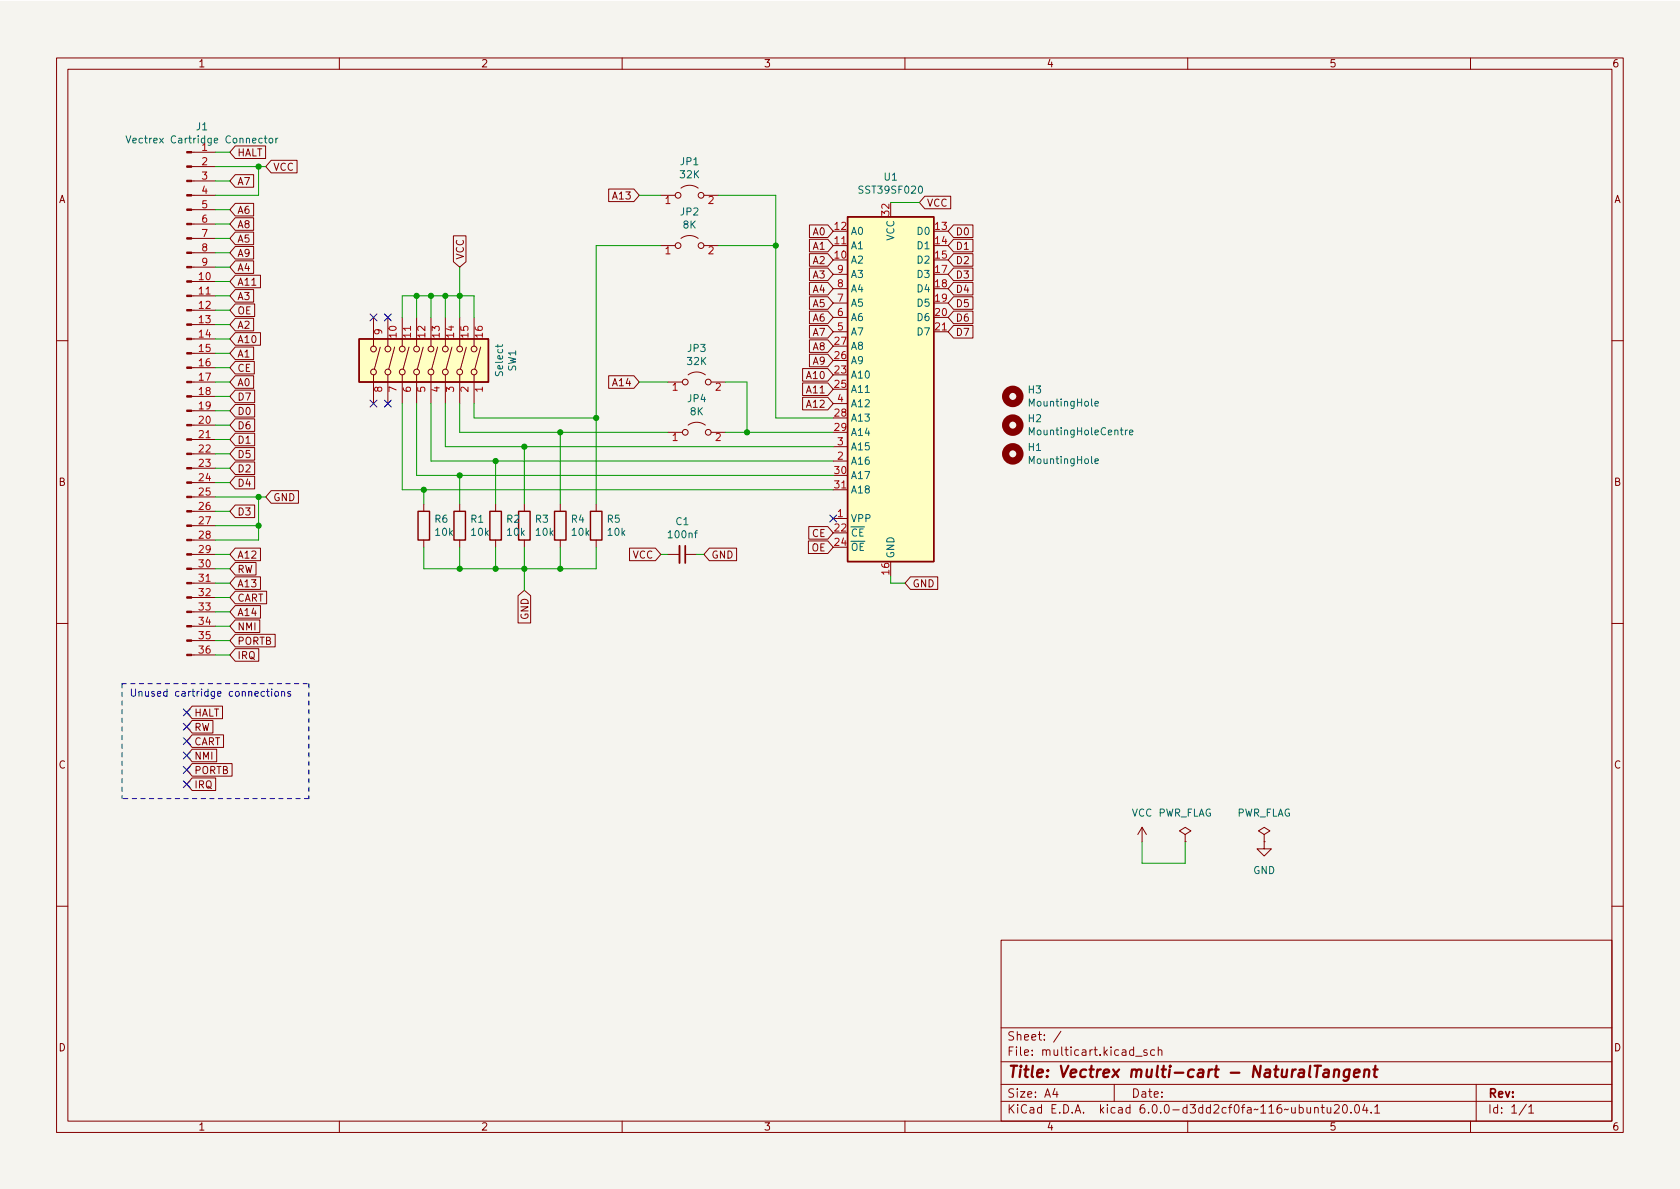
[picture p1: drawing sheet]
<svg xmlns="http://www.w3.org/2000/svg" width="297mm" height="210mm" viewBox="0 0 297 210" stroke-linecap="round" stroke-linejoin="round" font-family="sans-serif">
<path d="M0 .2h297v210.1h-297z" fill="#f5f4ef" stroke="#f5f4ef" stroke-width=".18"/>
<g fill="none" stroke="#840000" stroke-width=".18">
<path d="M10 10.2h277v190.1h-277zM12 12.2h273v186.1h-273zM60 10.2v2M110 10.2v2M160 10.2v2M210 10.2v2M260 10.2v2M33.9 34.5h4.2M33.9 39.6h4.2M33.9 37.1h4.2M33.9 32h4.2M33.9 29.5h4.2"/>
<path d="M33.9 26.9h4.2M41.6 36h3.2v2.2h-3.2l-1-1.1zM41.6 38.5h3.2v2.2h-3.2l-1-1.1zM41.6 30.9h3.2v2.2h-3.2l-1-1.1zM41.6 25.8h5.4v2.2h-5.4l-1-1.1zM47.9 28.3h4.6v2.3h-4.6l-.9-1.1zM107.6 33.4h4.5l.9 1.1-.9 1.1h-4.5zM116.8 34.5h2.6M120.4 33.3a2.54 2.54 0 0 1 3 0M124.5 34.5h2.5M143.1 39.8h3.3l.9 1.1-.9 1.1h-3.3zM163.5 34.7h4.6v2.2h-4.6l-.9-1.1z"/>
<path d="M168.6 39.8h3.4v2.2h-3.4l-1-1.1zM33.9 59.9h4.2M33.9 57.4h4.2M33.9 54.9h4.2M33.9 52.3h4.2M33.9 49.8h4.2M33.9 47.2h4.2M33.9 44.7h4.2M33.9 42.2h4.2M41.6 53.7h3.4v2.3h-3.4l-1-1.1zM41.6 51.2h3.2v2.2h-3.2l-1-1.1zM41.6 41h3.2v2.3h-3.2l-1-1.1z"/>
<path d="M41.6 43.6h3.2v2.2h-3.2l-1-1.1zM41.6 46.1h3.2v2.2h-3.2l-1-1.1zM41.6 48.7h4.5v2.2h-4.5l-1-1.1zM41.6 58.8h4.5v2.2h-4.5l-1-1.1zM41.6 56.3h3.2v2.2h-3.2l-1-1.1zM66 56.1v5.1M68.6 56.1v5.1M71.1 56.1v5.1M73.7 56.1v5.1M76.2 56.1v5.1M78.7 56.1v5.1M80.2 41.7h2.2v4.6l-1.1 .9-1.1-.9z"/>
<path d="M81.3 56.1v5.1M83.8 56.1v5.1M116.8 43.4h2.6M120.4 42.2a2.54 2.54 0 0 1 3 0M124.5 43.4h2.5M143.1 52.5h3.3l.9 1.1-.9 1.1h-3.3zM143.1 42.3h3.3l.9 1.1-.9 1.1h-3.3zM143.1 49.9h3.3l.9 1.1-.9 1.2h-3.3zM143.1 47.4h3.3l.9 1.1-.9 1.1h-3.3zM143.1 44.9h3.3l.9 1.1-.9 1.1h-3.3zM143.1 57.6h3.3l.9 1.1-.9 1.1h-3.3zM143.1 55h3.3l.9 1.1-.9 1.1h-3.3z"/>
<path d="M147.3 43.4h2.6M147.3 58.7h2.6M147.3 56.1h2.6M147.3 53.6h2.6M147.3 51h2.6M147.3 48.5h2.6M165.1 58.7h2.5M168.6 42.3h3.4v2.2h-3.4l-1-1.1zM168.6 47.4h3.4v2.2h-3.4l-1-1.1zM168.6 44.9h3.4v2.2h-3.4l-1-1.1zM168.6 55h3.4v2.2h-3.4l-1-1.1zM168.6 52.5h3.4v2.2h-3.4l-1-1.1z"/>
<path d="M168.6 57.6h3.4v2.2h-3.4l-1-1.1zM168.6 49.9h3.4v2.3h-3.4l-1-1.2zM10 60.2h2M33.9 67.6h4.2M33.9 77.7h4.2M33.9 75.2h4.2M33.9 72.6h4.2M33.9 70.1h4.2M33.9 65h4.2M33.9 62.5h4.2M41.6 69h3.4v2.2h-3.4l-1-1.1zM41.6 71.5h3.4v2.2h-3.4l-1-1.1z"/>
<path d="M41.6 66.4h3.2v2.3h-3.2l-1-1.1zM41.6 74.1h3.4v2.2h-3.4l-1-1.1zM41.6 63.9h3.4v2.2h-3.4l-1-1.1zM41.6 61.4h3.2v2.2h-3.2l-1-1.1zM41.6 79.1h3.4v2.3h-3.4l-1-1.1zM41.6 76.6h3.4v2.2h-3.4l-1-1.1zM66 66.3v5.1M67.2 61.4l-1 3.9M68.6 66.3v5.1M69.8 61.4l-1.1 3.9M71.1 66.3v5.1M72.3 61.4l-1 3.9"/>
<path d="M73.7 66.3v5.1M74.8 61.4l-1 3.9M76.2 66.3v5.1M77.4 61.4l-1.1 3.9M78.7 66.3v5.1M79.9 61.4l-1 3.9M81.3 66.3v5.1M82.4 61.4l-1 3.9M83.8 66.3v5.1M85 61.4l-1.1 3.9M107.6 66.4h4.5l.9 1.2-.9 1.1h-4.5zM118.1 67.6h2.5"/>
<path d="M118.1 76.4h2.5M121.7 66.3a2.54 2.54 0 0 1 3 0M121.7 75.2a2.54 2.54 0 0 1 3 0M125.7 67.6h2.6M125.7 76.4h2.6M141.9 67.7h4.5l.9 1.1-.9 1.1h-4.5zM141.9 70.3h4.5l.9 1.1-.9 1.1h-4.5zM141.9 65.2h4.5l.9 1.1-.9 1.1h-4.5zM143.1 60.1h3.3l.9 1.1-.9 1.1h-3.3zM143.1 62.6h3.3l.9 1.1-.9 1.2h-3.3zM147.3 79h2.6M147.3 71.4h2.6"/>
<path d="M285 60.2h2M33.9 98h4.2M33.9 95.5h4.2M33.9 93h4.2M33.9 90.4h4.2M33.9 87.9h4.2M33.9 85.3h4.2M33.9 82.8h4.2M33.9 80.3h4.2M41.6 99.5h3.7v2.2h-3.7l-1-1.1zM41.6 96.9h4.5v2.2h-4.5l-1-1.1zM41.6 89.3h3.4v2.2h-3.4l-1-1.1z"/>
<path d="M41.6 81.7h3.4v2.2h-3.4l-1-1.1zM41.6 84.2h3.4v2.2h-3.4l-1-1.1zM47.9 86.8h4.9v2.2h-4.9l-.9-1.1zM74.9 89.1v1.3M74.9 95.5v1.3M81.3 89.1v1.3M81.3 95.5v1.3M87.6 89.1v1.3M87.6 95.5v1.3M92.7 89.1v1.3M92.7 95.5v1.3M99.1 89.1v1.3"/>
<path d="M99.1 95.5v1.3M105.4 89.1v1.3M105.4 95.5v1.3M111.3 96.9h4.6l.9 1.1-.9 1.1h-4.6zM118.1 98h2M121.2 98h2M125.4 96.9h4.8v2.2h-4.8l-.9-1.1zM142.9 95.7h3.5l.9 1.1-.9 1.1h-3.5zM143 93.1h3.4l.9 1.1-.9 1.1h-3.4zM147.3 91.7h2.6M147.3 81.5h2.6M147.3 86.6h2.6"/>
<path d="M10 110.2h2M33.9 115.8h4.2M33.9 113.3h4.2M33.9 110.7h4.2M33.9 108.2h4.2M33.9 105.7h4.2M33.9 103.1h4.2M33.9 100.6h4.2M41.6 107.1h4.5v2.2h-4.5l-1-1.1zM41.6 102h4.5v2.2h-4.5l-1-1.1zM41.6 104.5h5.5v2.3h-5.5l-1-1.1zM41.6 114.7h4.2v2.2h-4.2l-1-1.1z"/>
<path d="M41.6 112.2h7.1v2.2h-7.1l-1-1.1zM41.6 109.6h4.3v2.2h-4.3l-1-1.1zM91.6 105.3l1.1-.9 1.1 .9v4.9h-2.2zM161 102h4.8v2.2h-4.8l-1-1.1zM285 110.2h2M34 137.6h4.1v2.2h-4.1l-1-1.1zM34 129.9h5.5v2.3h-5.5l-1-1.1zM34 124.9h5.3v2.2h-5.3l-1-1.1zM34 127.4h3.6v2.2h-3.6l-1-1.1zM34 135h7v2.2h-7l-1-1.1zM34 132.5h4.3v2.2h-4.3l-1-1.1zM201.9 146.3l-.7 1.3"/>
<path d="M201.9 146.3v2.5M201.9 146.3l.8 1.3M209.5 147.6l1.1-.7-1.1-.6-1 .6 1 .7v1.2M209.5 148.8h.1M223.5 147.6l1-.7-1-.6-1 .6 1 .7v1.2M223.5 148.8h.1M223.5 148.8v1.3h1.3l-1.3 1.3-1.3-1.3h1.3M10 160.2h2M177 166.3h108v32h-108zM285 160.2h2M60 198.3v2M110 198.3v2"/>
<path d="M160 198.3v2M177 194.8h108M177 191.8h108M177 187.8h108M177 181.8h108M186.5 192.5l-.4 1h1M186.9 193v1M187.6 182.4l-1.3 1.9M197 191.8v3M200.8 186.8h1.1M202.8 185.7l-.4-.1-.2 .2 .1 .3 .5 .1v.4h-.6M204.1 185.7l-.4-.1-.3 .3v.4l.2 .3h.5"/>
<path d="M204.8 185.8l.2-.2 .4 .1v.9M204.8 185.1v1.5M210 198.3v2M232.4 196l.2-.2 .4 .1 .1 .9M232.4 195.8v1M233.6 195.8h.5M233.8 195.3v1.3l.3 .2M234.6 195.8l.1 1h.4l.2-.1M235.3 195.8v1M235.9 195.5l.6-.2 .2 .2 .1 .3-.9 1h.9M237.6 195.4l.1-.1a.81 .81 0 0 1 .6 .7 .81 .81 0 0 1-.3 .8h-.1a.81 .81 0 0 1-.6-.6 .81 .81 0 0 1 .3-.8zM238.9 196.7v.1"/>
<path d="M239.7 195.4l.2-.1a.81 .81 0 0 1 .5 .7 .81 .81 0 0 1-.3 .8h-.1a.81 .81 0 0 1-.6-.6 .81 .81 0 0 1 .3-.8zM241.3 195.3l-.4 1h1M241.6 195.8v1M242.4 196.7v.1M243.1 195.8l.4-.5v1.5M243.1 196.8h.8M260 198.3v2M261 191.8v6.5M269.9 195.3l-1.3 1.9M270.3 195.8l.4-.5v1.5M270.3 196.8h.9"/>
<circle cx="119.9" cy="34.5" r=".51"/>
<circle cx="124" cy="34.5" r=".51"/>
<circle cx="119.9" cy="43.4" r=".51"/>
<circle cx="124" cy="43.4" r=".51"/>
<circle cx="66" cy="65.8" r=".51"/>
<circle cx="66" cy="61.7" r=".51"/>
<circle cx="68.6" cy="65.8" r=".51"/>
<circle cx="68.6" cy="61.7" r=".51"/>
<circle cx="71.1" cy="65.8" r=".51"/>
<circle cx="71.1" cy="61.7" r=".51"/>
<circle cx="73.7" cy="65.8" r=".51"/>
<circle cx="73.7" cy="61.7" r=".51"/>
<circle cx="76.2" cy="61.7" r=".51"/>
<circle cx="76.2" cy="65.8" r=".51"/>
<circle cx="78.7" cy="65.8" r=".51"/>
<circle cx="78.7" cy="61.7" r=".51"/>
<circle cx="81.3" cy="65.8" r=".51"/>
<circle cx="81.3" cy="61.7" r=".51"/>
<circle cx="83.8" cy="65.8" r=".51"/>
<circle cx="83.8" cy="61.7" r=".51"/>
<circle cx="121.2" cy="67.6" r=".51"/>
<circle cx="121.2" cy="76.4" r=".51"/>
<circle cx="125.2" cy="67.6" r=".51"/>
<circle cx="125.2" cy="76.4" r=".51"/>
</g>
<path d="M232.4 188.5h1.2M234.1 189.2l.2-.1 .6 .1-.1 1.3M235 189.6l-.7 .1a.4 .4 0 0 0-.4 .3 .4 .4 0 0 0 .3 .5l.7-.1M235.9 189.3a.49 .49 0 0 1 .9 .1l-.1 1.1M236 189.1l-.2 1.4M238.6 189.2a.66 .66 0 0 0-1 .3v.6l.1 .3 .2 .1 .6-.1M238.6 189.1l-.2 1.6a.6 .6 0 0 1-.9 .3M239.4 189.8l1-.2-.1-.4-.1-.1-.6 .1-.2 1 .2 .3 .6-.1M241.3 189.3a.49 .49 0 0 1 .8 .1l-.1 1.1M241.3 189.1l-.2 1.4M242.8 189.1h.8M243.2 188.5l-.2 1.7v.2l.4 .1" fill="none" stroke="#840000" stroke-width=".4"/>
<path d="M149.9 38.3h15.2v61h-15.2zM63.5 59.9h22.9v7.7h-22.9zM73.9 90.4h2v5.1h-2zM80.3 90.4h2v5.1h-2zM86.6 90.4h2v5.1h-2zM91.7 90.4h2v5.1h-2zM98 90.4h2.1v5.1h-2.1zM104.4 90.4h2v5.1h-2z" fill="none" stroke="#840000" stroke-width=".25"/>
<g fill="#ffffc2" stroke="#ffffc2" stroke-width=".18">
<path d="M63.5 59.9h22.9v7.7h-22.9z"/>
<path d="M149.9 38.3h15.2v61h-15.2z"/>
</g>
<g fill="none" stroke="#840000" stroke-width="1.3">
<circle cx="179.1" cy="70.1" r="1.27"/>
<circle cx="179.1" cy="75.2" r="1.27"/>
<circle cx="179.1" cy="80.3" r="1.27"/>
</g>
<path d="M22.3 24l.4 1.3 .4-1.3M46.7 24.4h.5M46.9 24v1.1l.3 .2M47.6 24.6l.2-.2 .4 .2v.4l-.1 .2-.3 .1-.2-.1zM48.8 24.4v.9M49.1 24.4l-.3 .3M193.6 71.4l.6-.1-.1-.3h-.3l-.2 .2 .1 .6h.4M199.3 76l-.3 .3M199.7 76.5l.6-.1v-.3l-.4-.1-.2 .2 .1 .6h.5M193.6 81.6l.6-.2-.1-.2-.3-.1-.2 .2 .1 .6h.4" fill="none" stroke="#006464" stroke-width=".18"/>
<path d="M120.1 96.5v3.1" fill="none" stroke="#840000" stroke-width=".33"/>
<path d="M121.2 96.5v3.1" fill="none" stroke="#840000" stroke-width=".3"/>
<g fill="#840000" stroke="#840000" stroke-width=".18">
<path d="M33 115.7h.9v.2h-.9z"/>
<path d="M33 113.2h.9v.2h-.9z"/>
<path d="M33 110.6h.9v.3h-.9z"/>
<path d="M33 108.1h.9v.2h-.9z"/>
<path d="M33 105.5h.9v.3h-.9z"/>
<path d="M33 103h.9v.2h-.9z"/>
<path d="M33 100.5h.9v.2h-.9z"/>
<path d="M33 97.9h.9v.3h-.9z"/>
<path d="M33 95.4h.9v.2h-.9z"/>
<path d="M33 92.8h.9v.3h-.9z"/>
<path d="M33 90.3h.9v.2h-.9z"/>
<path d="M33 87.8h.9v.2h-.9z"/>
<path d="M33 85.2h.9v.3h-.9z"/>
<path d="M33 82.7h.9v.2h-.9z"/>
<path d="M33 80.1h.9v.3h-.9z"/>
<path d="M33 77.6h.9v.2h-.9z"/>
<path d="M33 75.1h.9v.2h-.9z"/>
<path d="M33 72.5h.9v.3h-.9z"/>
<path d="M33 70h.9v.2h-.9z"/>
<path d="M33 67.4h.9v.3h-.9z"/>
<path d="M33 64.9h.9v.2h-.9z"/>
<path d="M33 62.4h.9v.2h-.9z"/>
<path d="M33 59.8h.9v.3h-.9z"/>
<path d="M33 57.3h.9v.2h-.9z"/>
<path d="M33 54.7h.9v.3h-.9z"/>
<path d="M33 52.2h.9v.2h-.9z"/>
<path d="M33 49.7h.9v.2h-.9z"/>
<path d="M33 47.1h.9v.3h-.9z"/>
<path d="M33 44.6h.9v.2h-.9z"/>
<path d="M33 42h.9v.3h-.9z"/>
<path d="M33 39.5h.9v.2h-.9z"/>
<path d="M33 37h.9v.2h-.9z"/>
<path d="M33 34.4h.9v.3h-.9z"/>
<path d="M33 31.9h.9v.2h-.9z"/>
<path d="M33 29.3h.9v.3h-.9z"/>
<path d="M33 26.8h.9v.2h-.9z"/>
</g>
<path d="M47.1 122.3h.5M47.3 121.8v1.1l.3 .2M48 121.8v.2M48 122.3v.8M48.7 122.3h.3l.2 .2v.4l-.2 .2h-.3l-.1-.2zM49.8 122.4l.2-.1h.3v.8M49.8 122.3v.8M51.4 122.3h-.3l-.2 .2v.1l.5 .2v.3h-.5" fill="none" stroke="#0000c2" stroke-width=".18"/>
<path d="M21.6 120.9h33M21.6 120.9v20.3M54.6 120.9v20.3M54.6 141.2h-33" fill="none" stroke="#0000c2" stroke-width=".18" stroke-dasharray=".8 .8"/>
<g fill="none" stroke="#009600" stroke-width=".18">
<path d="M38.1 29.5h8.9M38.1 39.6h2.5M38.1 32h2.5M38.1 26.9h2.5M38.1 37.1h2.5M45.7 29.5v5h-7.6M113 34.5h3.8M127 34.5h10.2v39.4h10.1M157.5 35.8h5.1M38.1 42.2h2.5M38.1 44.7h2.5M38.1 52.3h2.5"/>
<path d="M38.1 49.8h2.5M38.1 47.2h2.5M38.1 57.4h2.5M38.1 59.9h2.5M38.1 54.9h2.5M71.1 56.1v-3.8h12.7v3.8M73.7 52.3v3.8M76.2 52.3v3.8M78.7 52.3v3.8M81.3 47.2v8.9M116.8 43.4h-11.4v45.7M127 43.4h10.2"/>
<path d="M38.1 67.6h2.5M38.1 77.7h2.5M38.1 65h2.5M38.1 62.5h2.5M38.1 75.2h2.5M38.1 72.6h2.5M38.1 70.1h2.5M71.1 71.4v15.2h76.2M73.7 71.4v12.7h73.6M76.2 71.4v10.1h71.1M78.7 71.4v7.6h68.6M81.3 71.4v5h36.8"/>
<path d="M83.8 71.4v2.5h21.6M92.7 79v10.1M99.1 76.4v12.7M113 67.6h5.1M128.3 76.4h19M128.3 67.6h3.8v8.8M38.1 87.9h8.9M38.1 93h7.6M38.1 82.8h2.5M38.1 90.4h2.5M38.1 98h2.5M38.1 85.3h2.5"/>
<path d="M38.1 80.3h2.5M45.7 87.9v7.6h-7.6M74.9 86.6v2.5M74.9 96.8v3.8h30.5v-3.8M81.3 84.1v5M81.3 96.8v3.8M87.6 81.5v7.6M87.6 96.8v3.8M92.7 96.8v7.6M99.1 96.8v3.8M116.8 98h1.3M123.2 98h1.3"/>
<path d="M38.1 100.6h2.5M38.1 113.3h2.5M38.1 110.7h2.5M38.1 108.2h2.5M38.1 115.8h2.5M38.1 103.1h2.5M38.1 105.7h2.5M157.5 101.8v1.3h2.5M201.9 148.8v3.8h7.6v-3.8"/>
</g>
<g fill="none" stroke="#000084" stroke-width=".18">
<path d="M65.4 55.5l1.2 1.2M66.6 55.5l-1.2 1.2M68 55.5l1.2 1.2M69.2 55.5l-1.2 1.2M65.4 70.8l1.2 1.2M66.6 70.8l-1.2 1.2M68 70.8l1.2 1.2M69.2 70.8l-1.2 1.2M146.7 91.1l1.2 1.2M147.9 91.1l-1.2 1.2M32.4 133l1.2 1.2M32.4 138.1l1.2 1.2"/>
<path d="M32.4 130.4l1.2 1.3M32.4 127.9l1.2 1.2M32.4 135.5l1.2 1.2M32.4 125.4l1.2 1.2M33.6 133l-1.2 1.2M33.6 138.1l-1.2 1.2M33.6 130.4l-1.2 1.3M33.6 127.9l-1.2 1.2M33.6 135.5l-1.2 1.2M33.6 125.4l-1.2 1.2"/>
</g>
<g fill="#009600" stroke="#009600" stroke-width=".18">
<circle cx="137.2" cy="43.4" r=".46"/>
<circle cx="45.7" cy="87.9" r=".46"/>
<circle cx="81.3" cy="100.6" r=".46"/>
<circle cx="45.7" cy="93" r=".46"/>
<circle cx="92.7" cy="100.6" r=".46"/>
<circle cx="99.1" cy="100.6" r=".46"/>
<circle cx="132.1" cy="76.4" r=".46"/>
<circle cx="73.7" cy="52.3" r=".46"/>
<circle cx="76.2" cy="52.3" r=".46"/>
<circle cx="45.7" cy="29.5" r=".46"/>
<circle cx="78.7" cy="52.3" r=".46"/>
<circle cx="81.3" cy="52.3" r=".46"/>
<circle cx="105.4" cy="73.9" r=".46"/>
<circle cx="92.7" cy="79" r=".46"/>
<circle cx="99.1" cy="76.4" r=".46"/>
<circle cx="81.3" cy="84.1" r=".46"/>
<circle cx="74.9" cy="86.6" r=".46"/>
<circle cx="87.6" cy="81.5" r=".46"/>
<circle cx="87.6" cy="100.6" r=".46"/>
</g>
<text font-size="2.8" fill="#840000" x="178" y="190.6">Title: Vectrex multi-cart - NaturalTangent</text>
<g font-size="2.1" fill="#840000">
<text x="178" y="184">Sheet: /</text>
<text x="178" y="186.7">File: multicart.kicad_sch</text>
<text x="178" y="196.9">KiCad E.D.A. kicad 6.0.0-d3dd2cf0fa~116~ubuntu20.04.1</text>
<text x="178" y="194.1">Size: A4</text>
<text x="200" y="194.1">Date:</text>
<text x="263" y="194.1">Rev:</text>
<text x="263" y="196.9">Id: 1/1</text>
</g>
<g font-size="1.8" fill="#840000">
<text x="35" y="11.9">1</text>
<text x="85" y="11.9">2</text>
<text x="135" y="11.9">3</text>
<text x="185" y="11.9">4</text>
<text x="235" y="11.9">5</text>
<text x="285" y="11.9">6</text>
<text x="41.9" y="27.6">HALT</text>
<text x="10.3" y="35.9">A</text>
<text x="41.9" y="32.7">A7</text>
<text x="48.3" y="30.2">VCC</text>
<text x="108.5" y="35.3">A13</text>
<text x="285.3" y="35.9">A</text>
<text x="41.9" y="37.8">A6</text>
<text x="41.9" y="40.3">A8</text>
<text x="143.8" y="41.6">A0</text>
<text x="163.8" y="36.5">VCC</text>
<text x="168.9" y="41.6">D0</text>
<text x="41.9" y="42.9">A5</text>
<text x="41.9" y="45.4">A9</text>
<text x="41.9" y="48">A4</text>
<text x="82" y="46" transform="rotate(-90 82 46)">VCC</text>
<text x="143.8" y="44.2">A1</text>
<text x="143.8" y="46.7">A2</text>
<text x="168.9" y="44.2">D1</text>
<text x="168.9" y="46.7">D2</text>
<text x="41.9" y="53">A3</text>
<text x="41.9" y="50.5">A11</text>
<text x="143.8" y="51.8">A4</text>
<text x="143.8" y="49.2">A3</text>
<text x="168.9" y="49.2">D3</text>
<text x="168.9" y="51.8">D4</text>
<text x="41.9" y="55.6">OE</text>
<text x="41.9" y="58.1">A2</text>
<text x="143.8" y="54.3">A5</text>
<text x="143.8" y="59.4">A7</text>
<text x="143.8" y="56.9">A6</text>
<text x="168.9" y="56.9">D6</text>
<text x="168.9" y="54.3">D5</text>
<text x="168.9" y="59.4">D7</text>
<text x="41.9" y="65.7">CE</text>
<text x="41.9" y="60.7">A10</text>
<text x="41.9" y="63.2">A1</text>
<text x="143.8" y="61.9">A8</text>
<text x="143.8" y="64.5">A9</text>
<text x="41.9" y="70.8">D7</text>
<text x="41.9" y="68.3">A0</text>
<text x="108.5" y="68.3">A14</text>
<text x="142.8" y="69.6">A11</text>
<text x="142.8" y="67">A10</text>
<text x="41.9" y="73.4">D0</text>
<text x="41.9" y="75.9">D6</text>
<text x="142.8" y="72.1">A12</text>
<text x="41.9" y="81">D5</text>
<text x="41.9" y="78.4">D1</text>
<text x="41.9" y="83.5">D2</text>
<text x="10.3" y="85.9">B</text>
<text x="41.9" y="86.1">D4</text>
<text x="48.3" y="88.6">GND</text>
<text x="285.3" y="85.9">B</text>
<text x="41.9" y="91.1">D3</text>
<text x="143.6" y="95">CE</text>
<text x="41.9" y="101.3">RW</text>
<text x="41.9" y="98.8">A12</text>
<text x="111.8" y="98.8">VCC</text>
<text x="125.7" y="98.8">GND</text>
<text x="143.5" y="97.5">OE</text>
<text x="41.9" y="103.8">A13</text>
<text x="41.9" y="106.4">CART</text>
<text x="161.3" y="103.8">GND</text>
<text x="41.9" y="108.9">A14</text>
<text x="41.9" y="111.5">NMI</text>
<text x="93.4" y="109.6" transform="rotate(-90 93.4 109.6)">GND</text>
<text x="41.9" y="116.5">IRQ</text>
<text x="41.9" y="114">PORTB</text>
<text x="34.3" y="131.8">CART</text>
<text x="34.3" y="126.7">HALT</text>
<text x="34.3" y="129.2">RW</text>
<text x="10.3" y="135.9">C</text>
<text x="34.3" y="136.9">PORTB</text>
<text x="34.3" y="134.3">NMI</text>
<text x="285.3" y="135.9">C</text>
<text x="34.3" y="139.4">IRQ</text>
<text x="10.3" y="185.9">D</text>
<text x="285.3" y="185.9">D</text>
<text x="35" y="199.9">1</text>
<text x="85" y="199.9">2</text>
<text x="135" y="199.9">3</text>
<text x="185" y="199.9">4</text>
<text x="235" y="199.9">5</text>
<text x="285" y="199.9">6</text>
</g>
<g font-size="1.8" fill="#006464">
<text x="34.7" y="23">J1</text>
<text x="23.7" y="25.3">Vectrex Cartridge Connector</text>
<text x="120.3" y="29.2">JP1</text>
<text x="120.3" y="31.5">32K</text>
<text x="152.2" y="34.2">SST39SF020</text>
<text x="156.3" y="31.9">U1</text>
<text x="120.3" y="38.1">JP2</text>
<text x="120.8" y="40.4">8K</text>
<text x="150.4" y="41.5">A0</text>
<text x="162.3" y="41.5">D0</text>
<text x="150.4" y="46.6">A2</text>
<text x="150.4" y="44.1">A1</text>
<text x="158.1" y="42.6" transform="rotate(-90 158.1 42.6)">VCC</text>
<text x="162.3" y="44.1">D1</text>
<text x="162.3" y="46.6">D2</text>
<text x="150.4" y="51.7">A4</text>
<text x="150.4" y="49.1">A3</text>
<text x="162.3" y="49.1">D3</text>
<text x="162.3" y="51.7">D4</text>
<text x="150.4" y="59.3">A7</text>
<text x="150.4" y="56.8">A6</text>
<text x="150.4" y="54.2">A5</text>
<text x="162.3" y="54.2">D5</text>
<text x="162.3" y="56.8">D6</text>
<text x="162.3" y="59.3">D7</text>
<text x="91.2" y="65.7" transform="rotate(-90 91.2 65.7)">SW1</text>
<text x="121.6" y="64.5">32K</text>
<text x="121.6" y="62.2">JP3</text>
<text x="150.4" y="64.4">A9</text>
<text x="150.4" y="61.8">A8</text>
<text x="88.9" y="66.4" transform="rotate(-90 88.9 66.4)">Select</text>
<text x="121.6" y="71.1">JP4</text>
<text x="150.4" y="66.9">A10</text>
<text x="150.4" y="69.5">A11</text>
<text x="181.8" y="69.6">H3</text>
<text x="182.2" y="71.9">MountingHole</text>
<text x="122.1" y="73.4">8K</text>
<text x="150.4" y="74.5">A13</text>
<text x="150.4" y="77.1">A14</text>
<text x="150.4" y="72">A12</text>
<text x="181.8" y="74.6">H2</text>
<text x="182.4" y="77">MountingHoleCentre</text>
<text x="150.4" y="82.2">A16</text>
<text x="150.4" y="79.6">A15</text>
<text x="181.8" y="79.7">H1</text>
<text x="182.2" y="82">MountingHole</text>
<text x="150.4" y="84.7">A17</text>
<text x="150.4" y="87.2">A18</text>
<text x="76.9" y="92.4">R6</text>
<text x="77" y="94.7">10k</text>
<text x="83.2" y="92.4">R1</text>
<text x="83.4" y="94.7">10k</text>
<text x="89.6" y="92.4">R2</text>
<text x="89.7" y="94.7">10k</text>
<text x="94.7" y="92.4">R3</text>
<text x="94.8" y="94.7">10k</text>
<text x="101" y="92.4">R4</text>
<text x="101.2" y="94.7">10k</text>
<text x="107.4" y="92.4">R5</text>
<text x="107.5" y="94.7">10k</text>
<text x="118.3" y="95.2">100nf</text>
<text x="119.5" y="92.9">C1</text>
<text x="150.4" y="92.3">VPP</text>
<text x="150.4" y="94.9">~{CE}</text>
<text x="150.4" y="97.4">~{OE}</text>
<text x="158.1" y="98.8" transform="rotate(-90 158.1 98.8)">GND</text>
<text x="200.1" y="144.4">VCC PWR_FLAG</text>
<text x="218.6" y="144.4">PWR_FLAG</text>
<text x="221.6" y="154.6">GND</text>
</g>
<g font-size="1.8" fill="#a90000">
<text x="35.7" y="26.7">1</text>
<text x="35.7" y="29.2">2</text>
<text x="35.7" y="31.7">3</text>
<text x="35.7" y="34.3">4</text>
<text x="35.7" y="36.8">5</text>
<text x="35.7" y="39.4">6</text>
<text x="35.7" y="41.9">7</text>
<text x="117.6" y="36.1">1</text>
<text x="125.2" y="36.1">2</text>
<text x="147.6" y="40.6">12</text>
<text x="157.2" y="38.1" transform="rotate(-90 157.2 38.1)">32</text>
<text x="165.4" y="40.6">13</text>
<text x="35.7" y="44.4">8</text>
<text x="35.7" y="47">9</text>
<text x="117.6" y="45">1</text>
<text x="125.2" y="45">2</text>
<text x="147.6" y="45.7">10</text>
<text x="147.6" y="43.2">11</text>
<text x="165.4" y="43.2">14</text>
<text x="165.4" y="45.7">15</text>
<text x="35.2" y="49.5">10</text>
<text x="35.2" y="52.1">11</text>
<text x="148.1" y="53.3">7</text>
<text x="148.1" y="50.8">8</text>
<text x="148.1" y="48.3">9</text>
<text x="165.4" y="48.3">17</text>
<text x="165.4" y="50.8">18</text>
<text x="165.4" y="53.3">19</text>
<text x="35.2" y="54.6">12</text>
<text x="35.2" y="57.1">13</text>
<text x="35.2" y="59.7">14</text>
<text x="67.6" y="59.2" transform="rotate(-90 67.6 59.2)">9</text>
<text x="70.1" y="59.7" transform="rotate(-90 70.1 59.7)">10</text>
<text x="72.6" y="59.7" transform="rotate(-90 72.6 59.7)">11</text>
<text x="75.2" y="59.7" transform="rotate(-90 75.2 59.7)">12</text>
<text x="77.7" y="59.7" transform="rotate(-90 77.7 59.7)">13</text>
<text x="80.3" y="59.7" transform="rotate(-90 80.3 59.7)">14</text>
<text x="82.8" y="59.7" transform="rotate(-90 82.8 59.7)">15</text>
<text x="85.3" y="59.7" transform="rotate(-90 85.3 59.7)">16</text>
<text x="148.1" y="58.4">5</text>
<text x="148.1" y="55.9">6</text>
<text x="165.4" y="55.9">20</text>
<text x="165.4" y="58.4">21</text>
<text x="35.2" y="62.2">15</text>
<text x="35.2" y="64.8">16</text>
<text x="147.6" y="63.5">26</text>
<text x="147.6" y="61">27</text>
<text x="35.2" y="67.3">17</text>
<text x="35.2" y="69.8">18</text>
<text x="67.6" y="69.3" transform="rotate(-90 67.6 69.3)">8</text>
<text x="70.1" y="69.3" transform="rotate(-90 70.1 69.3)">7</text>
<text x="72.6" y="69.3" transform="rotate(-90 72.6 69.3)">6</text>
<text x="75.2" y="69.3" transform="rotate(-90 75.2 69.3)">5</text>
<text x="77.7" y="69.3" transform="rotate(-90 77.7 69.3)">4</text>
<text x="80.3" y="69.3" transform="rotate(-90 80.3 69.3)">3</text>
<text x="82.8" y="69.3" transform="rotate(-90 82.8 69.3)">2</text>
<text x="85.3" y="69.3" transform="rotate(-90 85.3 69.3)">1</text>
<text x="118.9" y="69.1">1</text>
<text x="126.5" y="69.1">2</text>
<text x="147.6" y="66">23</text>
<text x="147.6" y="68.6">25</text>
<text x="148.1" y="71.1">4</text>
<text x="35.2" y="72.4">19</text>
<text x="35.2" y="74.9">20</text>
<text x="35.2" y="77.5">21</text>
<text x="118.9" y="78">1</text>
<text x="126.5" y="78">2</text>
<text x="147.6" y="73.7">28</text>
<text x="147.6" y="76.2">29</text>
<text x="35.2" y="80">22</text>
<text x="35.2" y="82.5">23</text>
<text x="147.6" y="83.8">30</text>
<text x="148.1" y="81.3">2</text>
<text x="148.1" y="78.7">3</text>
<text x="35.2" y="85.1">24</text>
<text x="35.2" y="87.6">25</text>
<text x="147.6" y="86.4">31</text>
<text x="35.2" y="90.2">26</text>
<text x="35.2" y="92.7">27</text>
<text x="35.2" y="95.2">28</text>
<text x="147.6" y="94">22</text>
<text x="148.1" y="91.4">1</text>
<text x="35.2" y="97.8">29</text>
<text x="35.2" y="100.3">30</text>
<text x="147.6" y="96.5">24</text>
<text x="157.2" y="101.6" transform="rotate(-90 157.2 101.6)">16</text>
<text x="35.2" y="102.9">31</text>
<text x="35.2" y="105.4">32</text>
<text x="35.2" y="107.9">33</text>
<text x="35.2" y="110.5">34</text>
<text x="35.2" y="113">35</text>
<text x="35.2" y="115.6">36</text>
</g>
<text font-size="1.8" fill="#0000c2" x="22.9" y="123.2">Unused cartridge connections</text>
</svg>
